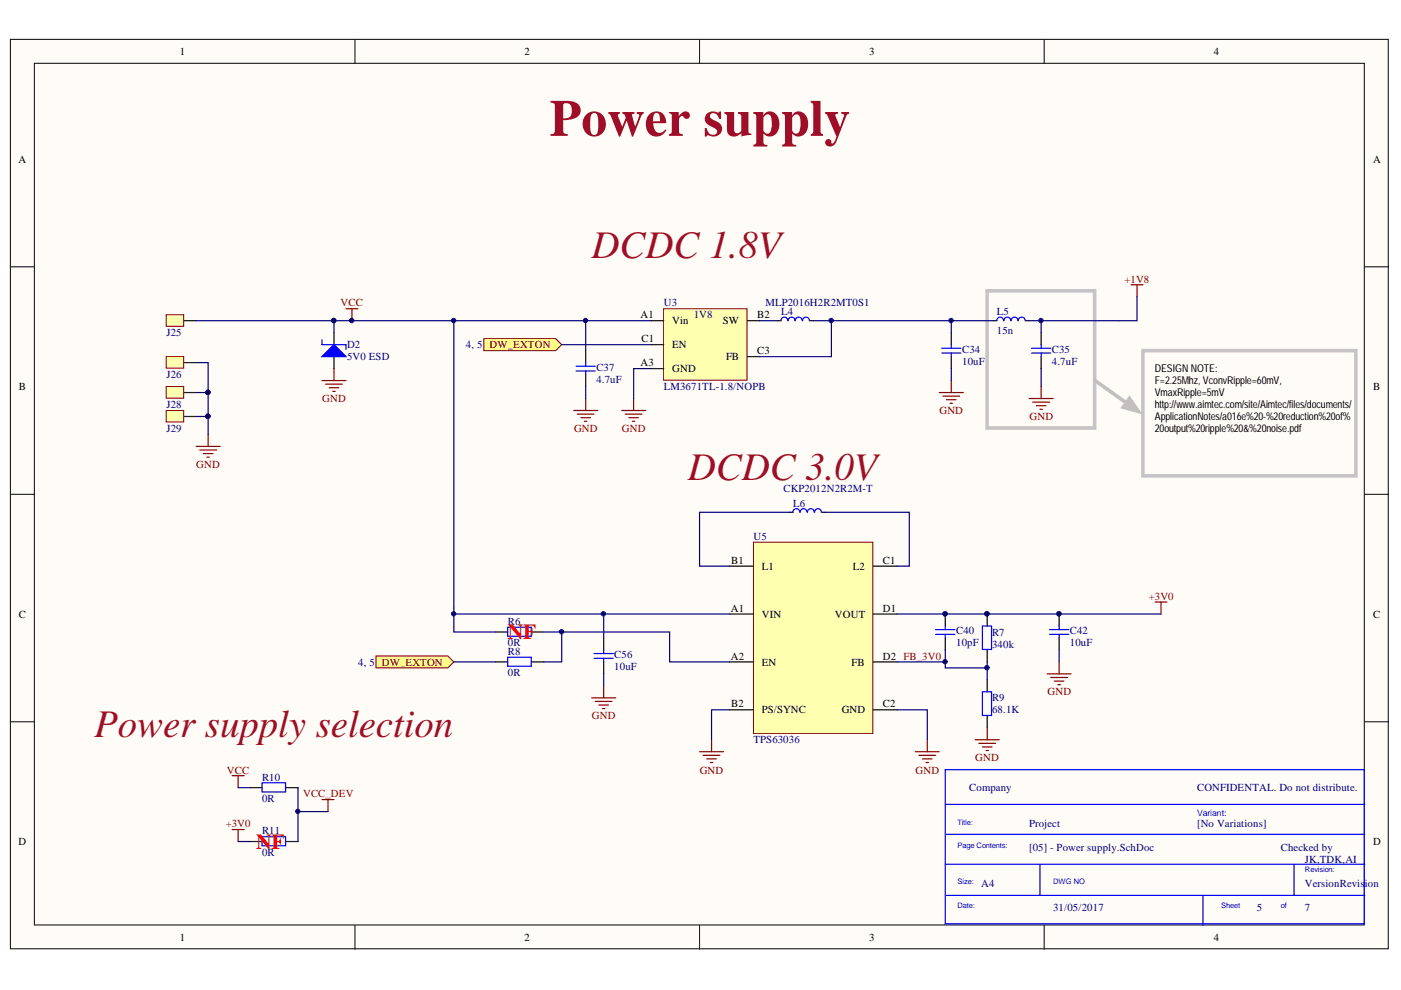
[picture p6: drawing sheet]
<svg xmlns="http://www.w3.org/2000/svg" width="297mm" height="210mm" viewBox="0 0 297 210" stroke-linecap="round" stroke-linejoin="round" font-family="sans-serif">
<g fill="#fffcf8" stroke="#000" stroke-width=".21">
<path d="M2.2 8.3h292.1v192.9h-292.1z"/>
<path d="M7.3 13.4h282v182.7h-282z"/>
</g>
<path d="M75.3 8.3v5.1M148.3 8.3v5.1M221.4 8.3v5.1M2.2 56.6h5.1M289.4 56.6h5M2.2 104.8h5.1M289.4 104.8h5M2.2 153h5.1M289.4 153h5M75.3 196.2v5.1M148.3 196.2v5.1M221.4 196.2v5.1" fill="none" stroke="#000" stroke-width=".21"/>
<g fill="none" stroke="#800000" stroke-width=".25">
<path d="M70.8 78.2v2.5M73.4 65.5h2.5M74.6 65.5v2.5M239.8 60.4h2.5M241.1 60.4v2.5M68.3 80.7h5.1M69 81.5h3.6M69.8 82.2h2M70.6 83h.5M199.1 83.2h5.1M199.9 84h3.6M200.7 84.8h2"/>
<path d="M201.4 85.5h.5M201.7 80.7v2.5"/>
</g>
<path d="M200.4 163.2h88.9v32.7h-88.9zM200.4 170.6h89M200.7 176.9h88.7M200.4 183.2h89M200.7 189.8h88.7M220.5 183.2v6.6M255.1 189.8v6.4M274.4 183.2v6.6" fill="none" stroke="#00f" stroke-width=".25"/>
<circle cx="74.6" cy="68" r=".47" fill="#000080" stroke="#000080" stroke-width=".21"/>
<path d="M39 68h2.6" fill="none" stroke="#000" stroke-width=".25"/>
<path d="M35.2 66.7h3.7v2.5h-3.7z" fill="#ffffb0" stroke="#800000" stroke-width=".21"/>
<path d="M39 76.9h2.6" fill="none" stroke="#000" stroke-width=".25"/>
<path d="M35.2 75.6h3.7v2.4h-3.7z" fill="#ffffb0" stroke="#800000" stroke-width=".21"/>
<path d="M131.8 87h5.1M132.6 87.8h3.5M133.3 88.6h2.1M134.1 89.3h.5M134.3 84.5v2.5" fill="none" stroke="#800000" stroke-width=".25"/>
<path d="M39 83.2h2.6" fill="none" stroke="#000" stroke-width=".25"/>
<path d="M35.2 82h3.7v2.4h-3.7z" fill="#ffffb0" stroke="#800000" stroke-width=".21"/>
<path d="M39 88.3h2.6" fill="none" stroke="#000" stroke-width=".25"/>
<path d="M35.2 87h3.7v2.5h-3.7z" fill="#ffffb0" stroke="#800000" stroke-width=".21"/>
<g fill="none" stroke="#800000" stroke-width=".25">
<path d="M41.6 94.7h5.1M42.4 95.4h3.5M43.1 96.2h2M43.9 96.9h.5M44.1 92.1v2.6M121.6 87h5.1M122.4 87.8h3.6M123.2 88.6h2M123.9 89.3h.5M124.2 84.5v2.5M218.2 84.5h5.1M219 85.3h3.5"/>
<path d="M219.7 86h2.1M220.5 86.8h.5M220.7 82v2.5"/>
</g>
<path d="M210.6 68h.7M217.4 68h.8M220.7 70.5v2.6M220.7 75.6v2.6" fill="none" stroke="#000" stroke-width=".25"/>
<path d="M212.8 68a.71 .71 0 0 0-.7-.8 .71 .71 0 0 0-.8 .8M214.3 68a.72 .72 0 0 0-.7-.8 .72 .72 0 0 0-.8 .8M215.8 68a.71 .71 0 0 0-.7-.8 .71 .71 0 0 0-.7 .8M217.3 68a.72 .72 0 0 0-.7-.8 .72 .72 0 0 0-.7 .8M218.7 73.8h4.1M218.7 74.9h4.1M220.7 73.1v.7M220.7 74.9v.7" fill="none" stroke="#00f" stroke-width=".25"/>
<path d="M209.3 61.7h22.8v29h-22.8zM242.3 74.3h45.2v26.6h-45.2z" fill="none" stroke="#c6c3c6" stroke-width=".76"/>
<path d="M232.2 80.7l8.9 6.3" fill="none" stroke="#c0c0c0" stroke-width=".76"/>
<path d="M239.5 84l2.5 3.7-4.3-1.2z" fill="#c0c0c0"/>
<path d="M239.5 84l2.5 3.7-4.3-1.2z" fill="none" stroke="#c0c0c0" stroke-width=".21"/>
<path d="M70.8 70.5v2.6M70.8 75.6v2.6M124.2 74.3v2.6M124.2 79.4v2.6" fill="none" stroke="#000" stroke-width=".25"/>
<path d="M122.1 77.6h4.1M122.1 78.7h4.1M124.2 76.9v.7M124.2 78.7v.7" fill="none" stroke="#00f" stroke-width=".25"/>
<path d="M68.3 75.6l2.5-2.5 2.6 2.5z" fill="#00f"/>
<path d="M68.3 75.6l2.5-2.5 2.6 2.5zM68.3 72.1v1h5.1v1M199.7 73.8h4M199.7 74.9h4M201.7 73.1v.7M201.7 74.9v.7" fill="none" stroke="#00f" stroke-width=".25"/>
<path d="M201.7 70.5v2.6M201.7 75.6v2.6" fill="none" stroke="#000" stroke-width=".25"/>
<path d="M102.6 71.8h15.2l1.3 1.3-1.3 1.2h-15.2z" fill-rule="evenodd" fill="#ffff80" stroke="#800000" stroke-width=".21"/>
<g fill="none" stroke="#800000" stroke-width=".25">
<path d="M244.9 127.7h2.5M246.2 127.7v2.5M125.4 148h5.1M126.2 148.7h3.6M127 149.5h2M127.7 150.2h.5M128 145.4v2.6M148.3 159.4h5.1M150.9 156.8v2.6M206.8 156.8h5.1M207.5 157.6h3.6M208.3 158.4h2"/>
<path d="M209.1 159.1h.5M209.3 154.3v2.5M222 142.9h5.1M222.8 143.6h3.5M223.5 144.4h2.1M224.3 145.2h.5M224.6 140.3v2.6M49.2 164.5h2.6M49.2 175.9h2.6M50.5 164.5v2.5M50.5 175.9v2.5M68.3 169.5h2.5"/>
<path d="M69.5 169.5v2.6M149.1 160.1h3.5M149.8 160.9h2.1M150.6 161.7h.5"/>
</g>
<g fill="none" stroke="#000" stroke-width=".25">
<path d="M105.1 134h2.6M112.7 134h2.6M128 135.3v2.5M200.4 130.2v2.5M200.4 135.3v2.5M209.3 130.2v2.5M209.3 137.8v2.5M224.6 130.2v2.5M224.6 135.3v2.5M128 140.3v2.6M209.3 144.2v2.5M209.3 151.8v2.5"/>
<path d="M53 167h2.6M53 178.4h2.6M60.6 167h2.6M60.6 178.4h2.6"/>
</g>
<g fill="none" stroke="#00f" stroke-width=".25">
<path d="M107.6 133h5v1.9h-5zM126 138.6h4M126 139.6h4M128 137.8v.8M128 139.6v.7M198.4 133.5h4M198.4 134.5h4M200.4 132.7v.8M200.4 134.5v.8M208.3 132.7h1.9v5h-1.9zM222.5 133.5h4.1M222.5 134.5h4.1"/>
<path d="M224.6 132.7v.8M224.6 134.5v.8M208.3 146.7h1.9v5h-1.9zM55.6 166h4.9v1.9h-4.9zM55.6 177.4h4.9v1.9h-4.9z"/>
</g>
<g fill="#000080" stroke="#000080" stroke-width=".21">
<circle cx="209.3" cy="130.1" r=".46"/>
<circle cx="200.4" cy="130.1" r=".46"/>
<circle cx="224.5" cy="130.1" r=".46"/>
</g>
<path d="M79.7 139.1h15.3l1.2 1.2-1.2 1.3h-15.3z" fill-rule="evenodd" fill="#ffff80" stroke="#800000" stroke-width=".21"/>
<path d="M105.1 140.3h2.6M112.7 140.3h2.6" fill="none" stroke="#000" stroke-width=".25"/>
<path d="M107.6 139.3h5v2h-5z" fill="none" stroke="#00f" stroke-width=".25"/>
<path d="M140.7 65.5h17.7v15.1h-17.7z" fill="#ffffb0" stroke="#800000" stroke-width=".21"/>
<path d="M138.2 68h2.5M138.2 73.1h2.5M138.2 78.2h2.5M158.5 68h2.5M158.5 75.6h2.5M164.8 68h.8M171.7 68h.8M167.4 108.6h.7M174.2 108.6h.8" fill="none" stroke="#000" stroke-width=".25"/>
<g fill="none" stroke="#000080" stroke-width=".25">
<path d="M41.6 68h29.2v2.5M41.6 76.9h2.5v6.3M70.8 68h67.4M96.2 68v66h8.9M119.1 73.1h19.1M124.2 68v6.3M138.2 78.2h-3.9v6.3M161 68h3.8M172.5 68h38.1M176.3 68v7.6h-15.3M201.7 68v2.5M201.7 78.2v2.5"/>
<path d="M220.7 68v2.5M220.7 78.2v3.8M241.1 62.9v5.1h-22.9M41.6 88.3h2.5v3.8M41.6 83.2h2.5v5.1M124.2 82v2.5M119.1 134v6.3h-3.8M128 130.2v5.1M200.4 137.8v3.8h8.9M224.6 137.8v2.5M96.2 140.3h8.9M128 142.9v2.5"/>
<path d="M154.7 150.5h-3.8v6.3M209.3 140.3v3.9M50.5 178.4h2.5M50.5 167h2.5M63.2 167v11.4M63.2 172.1h6.3"/>
</g>
<g fill="#000080" stroke="#000080" stroke-width=".21">
<circle cx="124.1" cy="68" r=".46"/>
<circle cx="70.7" cy="68" r=".47"/>
<circle cx="201.6" cy="68" r=".46"/>
<circle cx="220.7" cy="68" r=".46"/>
<circle cx="44.1" cy="88.3" r=".46"/>
<circle cx="44.1" cy="83.2" r=".47"/>
<circle cx="127.9" cy="130.1" r=".46"/>
<circle cx="209.3" cy="141.6" r=".46"/>
<circle cx="96.2" cy="68" r=".46"/>
<circle cx="63.1" cy="172" r=".46"/>
<circle cx="119" cy="133.9" r=".46"/>
<circle cx="176.2" cy="68" r=".47"/>
</g>
<path d="M167 68a.72 .72 0 0 0-.7-.8 .72 .72 0 0 0-.7 .8M168.5 68a.71 .71 0 0 0-.7-.8 .71 .71 0 0 0-.7 .8M170.1 68a.72 .72 0 0 0-.8-.8 .72 .72 0 0 0-.7 .8M171.6 68a.71 .71 0 0 0-.7-.8 .71 .71 0 0 0-.7 .8M169.6 108.6a.72 .72 0 0 0-.8-.7 .72 .72 0 0 0-.7 .7M171.1 108.6a.71 .71 0 0 0-.7-.7 .71 .71 0 0 0-.7 .7M172.6 108.6a.71 .71 0 0 0-.7-.7 .71 .71 0 0 0-.7 .7M174.1 108.6a.71 .71 0 0 0-.7-.7 .71 .71 0 0 0-.7 .7" fill="none" stroke="#00f" stroke-width=".25"/>
<path d="M159.8 115h25.3v40.5h-25.3z" fill="#ffffb0" stroke="#800000" stroke-width=".21"/>
<path d="M154.7 120h5.1M154.7 130.2h5.1M185.2 120h5M185.2 130.2h5M154.7 140.3h5.1M154.7 150.5h5.1M185.2 140.3h5M185.2 150.5h5" fill="none" stroke="#000" stroke-width=".25"/>
<path d="M194.1 159.4h5M196.6 156.8v2.6M194.8 160.1h3.6M195.6 160.9h2M196.3 161.7h.6" fill="none" stroke="#800000" stroke-width=".25"/>
<path d="M167.4 108.6h-19.1v11.4h6.4M175 108.6h17.8v11.4h-2.6M96.2 130.2h58.5M115.3 134h26.7v6.3h12.7M190.2 130.2h56M190.2 150.5h6.4v6.3M190.2 140.3h10.2" fill="none" stroke="#000080" stroke-width=".25"/>
<g fill="#000080" stroke="#000080" stroke-width=".21">
<circle cx="200.4" cy="140.3" r=".46"/>
<circle cx="96.2" cy="130.1" r=".46"/>
</g>
<text font-size="11" fill="#9e0e29" x="116.5" y="28.8">Power supply</text>
<g font-size="8.3" fill="#9e0e29">
<text x="125.4" y="54.8">DCDC 1.8V</text>
<text x="145.8" y="101.7">DCDC 3.0V</text>
<text x="20" y="156.3">Power supply selection</text>
</g>
<g font-size="4.6" fill="#f00">
<text x="107.7" y="135.5">NF</text>
<text x="54.3" y="180">NF</text>
</g>
<g font-size="2.3">
<text x="38.1" y="11.7">1</text>
<text x="111.2" y="11.7">2</text>
<text x="184.3" y="11.7">3</text>
<text x="257.4" y="11.7">4</text>
<text x="3.9" y="34.5">A</text>
<text x="291.1" y="34.5">A</text>
<text x="135.8" y="67.5">A1</text>
<text x="142.5" y="68.8">Vin</text>
<text x="153.2" y="68.8">SW</text>
<text x="160.5" y="67.5">B2</text>
<text x="135.8" y="77.6">A3</text>
<text x="136" y="72.6">C1</text>
<text x="142.5" y="73.8">EN</text>
<text x="153.9" y="76.4">FB</text>
<text x="160.5" y="75.1">C3</text>
<text x="4" y="82.7">B</text>
<text x="142.5" y="78.9">GND</text>
<text x="244.8" y="78.9">DESIGN NOTE:</text>
<text x="244.8" y="81.5">F=2.25Mhz, VconvRipple=60mV,</text>
<text x="244.8" y="84">VmaxRipple=5mV</text>
<text x="291.1" y="82.7">B</text>
<text x="244.8" y="86.6">http://www.aimtec.com/site/Aimtec/files/documents/</text>
<text x="244.8" y="89.1">ApplicationNotes/a016e%20-%20reduction%20of%</text>
<text x="244.8" y="91.7">20output%20ripple%20&amp;%20noise.pdf</text>
<text x="155" y="119.6">B1</text>
<text x="187.2" y="119.6">C1</text>
<text x="161.5" y="120.8">L1</text>
<text x="180.8" y="120.8">L2</text>
<text x="4" y="131">C</text>
<text x="154.9" y="129.7">A1</text>
<text x="161.5" y="131">VIN</text>
<text x="177" y="131">VOUT</text>
<text x="187.2" y="129.7">D1</text>
<text x="291.1" y="131">C</text>
<text x="154.9" y="139.8">A2</text>
<text x="161.5" y="141.1">EN</text>
<text x="180.6" y="141.1">FB</text>
<text x="187.2" y="139.8">D2 FB_3V0</text>
<text x="155" y="150">B2</text>
<text x="187.2" y="150">C2</text>
<text x="161.5" y="151.2">PS/SYNC</text>
<text x="178.5" y="151.2">GND</text>
<text x="3.9" y="179.2">D</text>
<text x="291.1" y="179.2">D</text>
<text x="38.1" y="199.5">1</text>
<text x="111.2" y="199.5">2</text>
<text x="184.3" y="199.5">3</text>
<text x="257.4" y="199.5">4</text>
</g>
<g font-size="2.3" fill="#800000">
<text x="238.4" y="59.9">+1V8</text>
<text x="72.2" y="65">VCC</text>
<text x="103.8" y="73.8">DW_EXTON</text>
<text x="68.3" y="85.3">GND</text>
<text x="199.2" y="87.8">GND</text>
<text x="218.3" y="89.1">GND</text>
<text x="121.7" y="91.6">GND</text>
<text x="131.9" y="91.6">GND</text>
<text x="41.6" y="99.2">GND</text>
<text x="243.6" y="127.2">+3V0</text>
<text x="80.9" y="141.1">DW_EXTON</text>
<text x="222.1" y="147.4">GND</text>
<text x="125.5" y="152.5">GND</text>
<text x="206.8" y="161.4">GND</text>
<text x="48.1" y="164">VCC</text>
<text x="148.3" y="164">GND</text>
<text x="194.1" y="164">GND</text>
<text x="64.3" y="169.1">VCC_DEV</text>
<text x="47.9" y="175.4">+3V0</text>
</g>
<g font-size="2.3" fill="#000080">
<text x="140.7" y="65">U3</text>
<text x="162.3" y="65">MLP2016H2R2MT0S1</text>
<text x="35.3" y="71.3">J25</text>
<text x="147.1" y="67.5">1V8</text>
<text x="165.6" y="66.7">L4</text>
<text x="211.4" y="66.7">L5</text>
<text x="211.4" y="70.8">15n</text>
<text x="73.6" y="73.8">D2</text>
<text x="73.6" y="76.4">5V0 ESD</text>
<text x="98.8" y="73.8">4, 5</text>
<text x="204" y="74.9">C34</text>
<text x="204" y="77.4">10uF</text>
<text x="223" y="74.9">C35</text>
<text x="223" y="77.4">4.7uF</text>
<text x="35.3" y="80.2">J26</text>
<text x="126.4" y="78.7">C37</text>
<text x="126.4" y="81.2">4.7uF</text>
<text x="140.7" y="82.7">LM3671TL-1.8/NOPB</text>
<text x="35.3" y="86.5">J28</text>
<text x="35.3" y="91.6">J29</text>
<text x="166.1" y="104.4">CKP2012N2R2M-T</text>
<text x="168.1" y="107.4">L6</text>
<text x="159.8" y="114.5">U5</text>
<text x="107.7" y="132.5">R6</text>
<text x="107.7" y="137.1">0R</text>
<text x="202.7" y="134.5">C40</text>
<text x="202.7" y="137.1">10pF</text>
<text x="210.3" y="134.8">R7</text>
<text x="210.3" y="137.3">340k</text>
<text x="226.8" y="134.5">C42</text>
<text x="226.8" y="137.1">10uF</text>
<text x="75.9" y="141.1">4, 5</text>
<text x="107.7" y="138.8">R8</text>
<text x="107.7" y="143.4">0R</text>
<text x="130.2" y="139.6">C56</text>
<text x="130.2" y="142.1">10uF</text>
<text x="210.3" y="148.7">R9</text>
<text x="210.3" y="151.2">68.1K</text>
<text x="159.8" y="157.6">TPS63036</text>
<text x="55.6" y="165.5">R10</text>
<text x="205.5" y="167.8">Company</text>
<text x="253.8" y="167.8">CONFIDENTAL. Do not distribute.</text>
<text x="55.6" y="170.1">0R</text>
<text x="55.6" y="176.9">R11</text>
<text x="218.2" y="175.4">Project</text>
<text x="253.8" y="175.4">[No Variations]</text>
<text x="55.6" y="181.5">0R</text>
<text x="218.2" y="180.5">[05] - Power supply.SchDoc</text>
<text x="271.6" y="180.5">Checked by</text>
<text x="276.6" y="183">JK,TDK,AI</text>
<text x="208.1" y="188.1">A4</text>
<text x="276.6" y="188.1">VersionRevis</text>
<text x="289.4" y="188.1">ion</text>
<text x="223.3" y="193.2">31/05/2017</text>
<text x="266.5" y="193.2">5</text>
<text x="276.6" y="193.2">7</text>
</g>
<text font-size="1.9" fill="#00f" x="253.8" y="173">Variant:</text>
<g font-size="1.6" fill="#00f">
<text x="203" y="174.8">Title:</text>
<text x="203" y="179.9">Page Contents:</text>
<text x="276.6" y="185">Revision:</text>
<text x="203" y="187.5">Size:</text>
<text x="223.3" y="187.5">DWG NO</text>
<text x="203" y="192.6">Date:</text>
<text x="258.9" y="192.6">Sheet</text>
<text x="271.6" y="192.6">of</text>
</g>
</svg>
